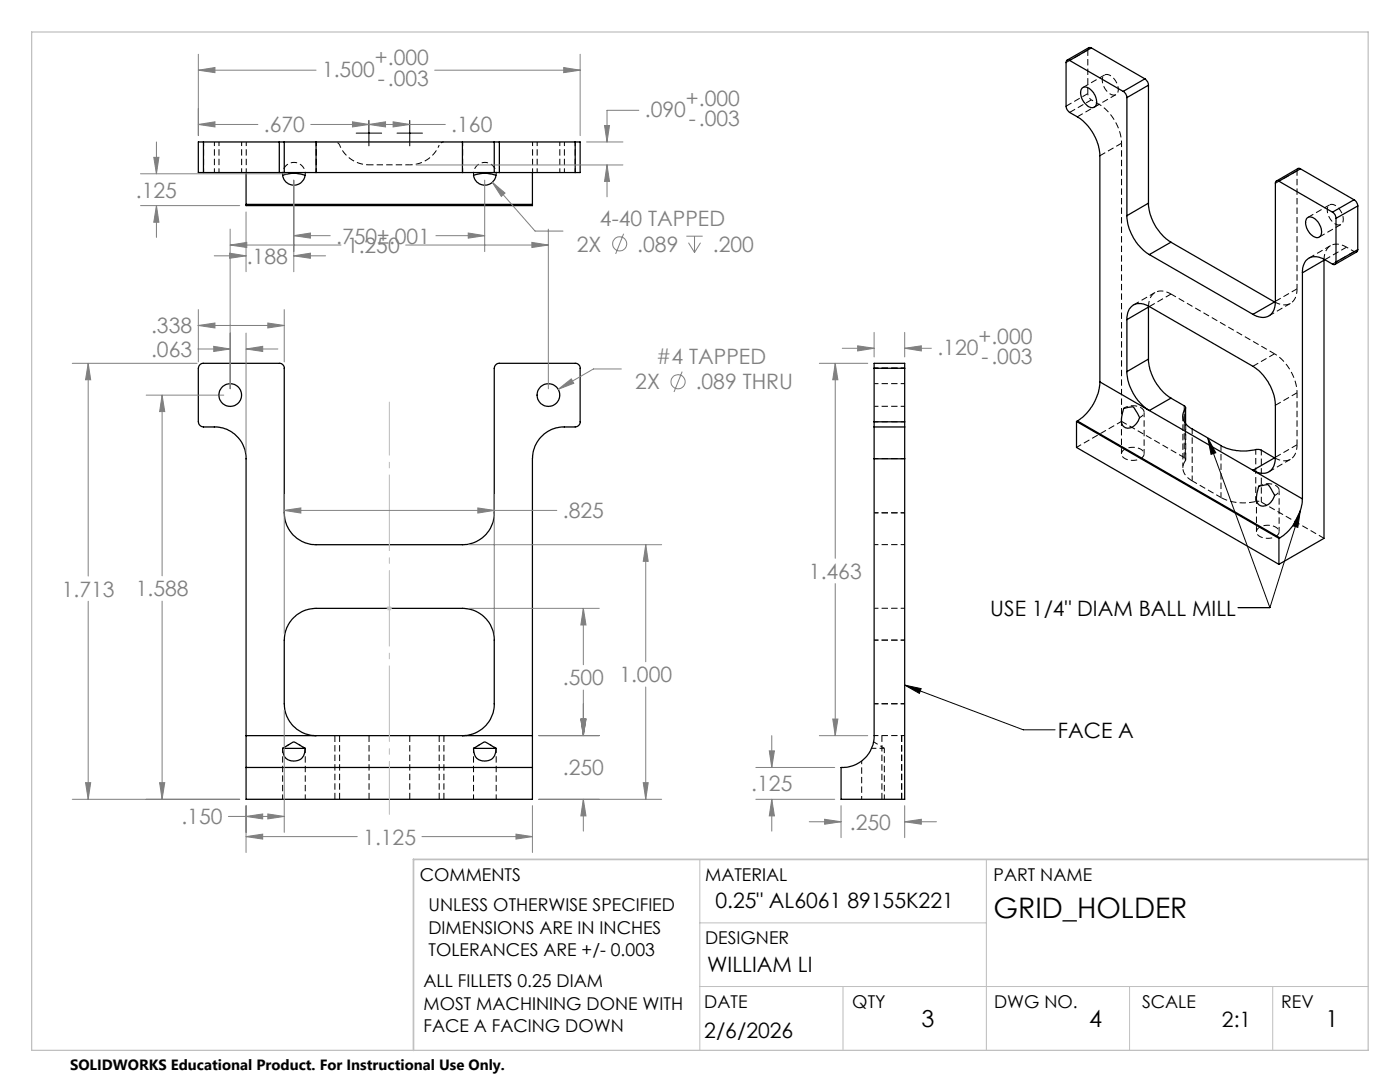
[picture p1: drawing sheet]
<svg xmlns="http://www.w3.org/2000/svg" width="279mm" height="216mm" viewBox="0 0 279 216" stroke-linecap="round" stroke-linejoin="round" font-family="sans-serif">
<path d="M217.1 10l.2-.5M258.9 34.1l.2-.5M270.8 50.3l-.5-.1M66.8 146.8v12.7M67.8 159.5v-12.7M73.7 159.5v-12.7M81.8 146.8v12.7M87.7 146.8v12.7M88.6 159.5v-12.7M176 146.8v12.7M179.9 146.8v12.7M179.9 159.5v-12.7" fill="none" stroke="#000" stroke-width=".2" stroke-dasharray="1.3 .6" stroke-linecap="butt"/>
<g fill="none" stroke="#000" stroke-width=".2" stroke-dasharray="1.3 .6" stroke-dashoffset=".3" stroke-linecap="butt">
<path d="M258.9 34.1v23.5M233.7 58.7a2.69 2.69 0 0 0-4.1 .7l-.4 1.7M268.7 49.3a2.69 2.69 0 0 0-4.1 .7l-.4 1.7M254.5 60.3a2.68 2.68 0 0 0 3 .2 2.68 2.68 0 0 0 1.3-2.6l.1-.3M228.3 90.6v-8.3M254.5 91.4a2.68 2.68 0 0 0 3 .3 2.68 2.68 0 0 0 1.3-2.7l.1-.3M255.3 106.1v-8.3M56.4 149.3v10.2M60.9 159.5v-10.2M94.5 149.3v10.2M99 159.5v-10.2M176.5 149.3h-2.5"/>
<path d="M176.5 149.3l-2.1-1.3M176.5 159.5v-10.2"/>
</g>
<path d="M217.8 19.9l-.5-.5-.2-.7M73.7 32.9a6.3 6.3 0 0 1-5.9-4M87.7 28.9a6.3 6.3 0 0 1-5.9 4M223.8 28.6a9.9 9.9 0 0 0-4.5-7.8M258.9 78.4a9.9 9.9 0 0 0-4.5-7.8M236.6 91.9v-7.5M57.7 148.5l-1.3 .8M60.9 149.3l-1.3-.8M95.8 148.5l-1.3 .8M99 149.3l-1.3-.8" fill="none" stroke="#000" stroke-width=".2" stroke-dasharray="1.3 .6" stroke-dashoffset=".7" stroke-linecap="butt"/>
<g fill="none" stroke="#000" stroke-width=".25">
<path d="M213.5 12.1l-.5-.1-.2 .4v8.9l.2 .6 .3 .4 1.7 1a9.9 9.9 0 0 1 4.5 7.8v45.1M213.5 12.1l10.7 6.1M215.9 17.6a1.37 1.37 0 0 1 2 .5 2.48 2.48 0 0 1 .6 3.2 1.69 1.69 0 0 1-2.1-.8 2.57 2.57 0 0 1-.5-2.9zM217.8 9.6l-.5-.1-4.3 2.5M217.8 9.6l10.7 6.1M217.8 9.6l-4.3 2.5M224.2 18.2l.5 .6 .2 .7M224.9 19.5v23.5M228.5 15.7l.6 .7 .1 .6M228.5 15.7l-4.3 2.5M229.2 17l-4.3 2.5M229.2 17v23.5"/>
<path d="M40.6 28.3h-1v6.1h1M40.6 28.3v6.1M40.6 34.4h15.1M40.6 28.3h15.1M49.1 34.4v6.4M55.7 34.4h1M55.7 28.3h1M55.7 28.3v6.1M56.4 35l2-.4 2.5 .4a2.26 2.26 0 0 1-2.3 1.9 2.26 2.26 0 0 1-2.2-1.9zM56.7 34.4h6.4M56.7 28.3h6.4M56.7 28.3v6.1"/>
<path d="M63.1 34.4h29.2M63.1 28.3h29.2M63.1 28.3v6.1M92.3 34.4h6.3M92.3 28.3h6.3M92.3 28.3v6.1M94.5 35l2-.4 2.5 .4a2.26 2.26 0 0 1-2.3 1.9 2.26 2.26 0 0 1-2.2-1.9zM98.6 34.4h1.1M98.6 28.3h1.1M98.6 28.3v6.1M99.7 34.4h15.1M99.7 28.3h15.1"/>
<path d="M99.7 28.3v6.1M106.3 34.4v6.4M114.8 28.3h1v6.1h-1M114.8 28.3v6.1M255.2 36.2l-.4-.1-.3 .3v23.7a2.73 2.73 0 0 1-2.4 3.3l-1.3-.3-.8-.4M255.2 36.2l10.7 6.1M259.5 33.7l-.5-.1-4.3 2.5M259.5 33.7l-4.3 2.5M259.5 33.7l10.7 6.2M270.2 39.9l.6 .5 .2 .7M270.2 39.9l-4.3 2.4M49.1 40.8v.2h57.2v-.2"/>
<path d="M49.1 40.8h57.2M224.9 43a9.8 9.8 0 0 0 4.5 7.8M229.2 40.5a9.9 9.9 0 0 0 4.5 7.8M229.2 40.5l-4.3 2.5M229.4 50.8l20.6 11.9M233.7 48.3l-4.3 2.5M233.7 48.3l20.7 12M259.9 54.4v45.2M260.7 43.6a1.41 1.41 0 0 1 2.2 .6 2.58 2.58 0 0 1 .5 3 1.66 1.66 0 0 1-2.2-.9 2.75 2.75 0 0 1-.5-2.7zM264.2 51.9l-4.3 2.5M264.2 51.7v55.7l-9 5.2M265.9 42.3l.6 .6 .1 .7"/>
<path d="M266.6 52.3l-.1 .4-.3 .1-1.8-1a2.78 2.78 0 0 0-3.9 .4l-.5 1.2-.1 1M266.6 43.6v8.7M271 49.8l-.2 .5-4.3 2.4M271 41.1l-4.4 2.5M271 41.1v8.7M271 49.8l-4.4 2.5M174.4 73.5v-1h6.2v1M174.4 73.5h6.2M174.4 73.5v10.7M180.6 73.5v10.7M219.5 76.2a9.8 9.8 0 0 1-4.5 7.8M219.5 76.2l40.4 23.4"/>
<path d="M224.9 63.8a2.72 2.72 0 0 1 2.6-3.2l.7 .1 1 .4 20.8 12a9.9 9.9 0 0 1 4.5 7.8v10.4a2.73 2.73 0 0 1-2.3 3.1l-1-.1-1.2-.5 4.4-2.4M224.9 74.2a9.8 9.8 0 0 0 4.5 7.7l4.3-2.5M224.9 63.8v10.4M229.2 71.6a9.9 9.9 0 0 0 4.5 7.8M229.2 61.1v10.5M229.2 61.3l-4.3 2.5M229.2 71.6l-4.3 2.6M233.7 79.4l2.8 1.6 .1 .3-.1 .3M254.4 60.3l-4.4 2.4M254.4 60.3h.1M174.4 84.2v1M174.4 85.2v6.3"/>
<path d="M174.4 91.5v55.3a6.3 6.3 0 0 1-6.5 6.3v6.4h12.7v-68M174.4 85.2h6.2M174.4 84.2h6.2M174.4 91.5h6.2M180.6 84.2v1M180.6 85.2v6.3M214.8 84.1l40.4 23.3M214.8 84.1v5.2l40.4 23.3M215 84l40.4 23.3M215 84l-.2 .1M224.3 81.5l1.8-.3 1.3 2.1a2.47 2.47 0 0 1-2.7 2.1 1.75 1.75 0 0 1-.8-2.4zM236.5 81.6a2.64 2.64 0 0 0 1.4 4l5.8 3.3a10.6 10.6 0 0 0 7.3 .8l.7 .1 2.7 1.6"/>
<path d="M236.5 81.6v2.8M236.6 81.4v3.1M251.2 97l1.5-.3a.51 .51 0 0 1 .6 .3l1.1 1.8a2.47 2.47 0 0 1-2.8 2.1 1.78 1.78 0 0 1-.8-2.3zM254.4 91.4h.1M259.9 99.6a10 10 0 0 1-4.5 7.7M255.2 107.4v5.2M255.4 107.3l-.2 .1M49.1 146.8v6.3M49.1 146.8v-55.3a6.3 6.3 0 0 0-6.3-6.3h-2.4l-.5-.3-.3-.5v-10.9l.4-.8 .4-.2h15.6l.5 .3 .2 .5v29a6.3 6.3 0 0 0 6.4 6.4h29.2a6.3 6.3 0 0 0 6.3-6.4v-28.8l.3-.7 .5-.3h15.6l.4 .2 .4 .6v11.1l-.4 .5-.4 .3h-2.4a6.4 6.4 0 0 0-6.3 6.3v55.3M49.1 153.1v6.4h57.2v-6.4M49.1 153.1h57.2M49.1 146.8h57.2"/>
<path d="M56.4 149.3l2.1-1.2 .5 .1 1.9 1.1M56.4 149.3a2.26 2.26 0 0 0 2.2 2.6 2.26 2.26 0 0 0 2.3-2.6M56.4 149.3h4.5M63.1 146.8a6.4 6.4 0 0 1-6.4-6.4v-12.7a6.4 6.4 0 0 1 6.4-6.3h29.2a6.3 6.3 0 0 1 6.3 6.3v12.7a6.3 6.3 0 0 1-6.3 6.4M94.5 149.3a2.26 2.26 0 0 0 2.2 2.6 2.26 2.26 0 0 0 2.3-2.6M94.5 149.3l2.1-1.2 .5 .1 1.9 1.1M94.5 149.3h4.5M106.3 146.8v6.3"/>
<circle cx="45.9" cy="78.8" r="2.26"/>
<circle cx="109.4" cy="78.8" r="2.26"/>
</g>
<g fill="none" stroke="#000" stroke-width=".2" stroke-dasharray="1.3 .6" stroke-dashoffset=".4" stroke-linecap="butt">
<path d="M40.6 34.4v-6.1M42.8 28.3v6.1M43.7 28.3v6.1M48.2 34.4v-6.1M49.1 34.4v-6.1M63.1 34.4v-6.1M63.1 28.3v6.1M73.7 32.9h8.1M92.3 28.3v6.1M92.3 34.4v-6.1M106.3 28.3v6.1M107.2 28.3v6.1"/>
<path d="M111.7 34.4v-6.1M112.6 34.4v-6.1M114.8 28.3v6.1M174.5 73.5h6.1M180.6 73.5h-6.1M180.6 76.6h-6.1M174.5 91.5h6.1M174.5 81.1h6.1M180.6 84.1h-6.1M224.3 81.5a3.1 3.1 0 0 1 4 .4 1.08 1.08 0 0 1-.8 1.4M236.3 91.3l.3 .3v.3M251.2 97a3.1 3.1 0 0 1 4 .5 1.08 1.08 0 0 1-.8 1.3"/>
<path d="M174.5 108.7h6.1M174.5 102.3h6.1M180.6 102.3h-6.1M174.5 127.7h6.1M180.6 121.4h-6.1M180.6 127.7h-6.1M174.5 146.8h6.1M174.5 140.4h6.1M180.6 140.4h-6.1"/>
</g>
<path d="M220 16a1.02 1.02 0 0 1 .6-1.1 1.02 1.02 0 0 1 1.2 .3 2.93 2.93 0 0 1 1.1 3.5 1.5 1.5 0 0 1-2.2-.7l-.5-1-.2-1M56.4 34.9a2.26 2.26 0 0 1 2.3-2.5 2.26 2.26 0 0 1 2.2 2.5M67.8 28.9l-.4-.4-.6-.2M88.6 28.3l-.5 .2-.4 .4M94.5 34.9a2.26 2.26 0 0 1 2.3-2.5 2.26 2.26 0 0 1 2.2 2.5M264.9 41.9a1.02 1.02 0 0 1 .6-1.1 1.02 1.02 0 0 1 1.2 .3 2.93 2.93 0 0 1 1.1 3.5 1.5 1.5 0 0 1-2.2-.7l-.5-1-.2-1M227.7 89.6a1.02 1.02 0 0 1 .6 1.1 1.02 1.02 0 0 1-.9 .9 2.93 2.93 0 0 1-3.5-.8 1.5 1.5 0 0 1 1.7-1.5h1.1l1 .3M250.6 100.1l.6-.1 .5 .2M254.6 105.2a1.02 1.02 0 0 1 .7 1.1 1.02 1.02 0 0 1-.9 .9 2.93 2.93 0 0 1-3.6-.8 1.5 1.5 0 0 1 1.7-1.6l1.2 .1 .9 .3M172 151.8v7.7" fill="none" stroke="#000" stroke-width=".2" stroke-dasharray="1.3 .6" stroke-dashoffset=".6" stroke-linecap="butt"/>
<g fill="none" stroke="#000" stroke-width=".2" stroke-dasharray="1.3 .6" stroke-dashoffset=".1" stroke-linecap="butt">
<path d="M212.8 12.5l4.3-2.5M217.1 10v8.7M217.1 18.7l-4.3 2.5M220.5 15l-4.4 2.4M213.5 22.4l4.3-2.5M218.4 21.4l4.3-2.5M219.3 20.8l-4.3 2.5M219.5 31.1l4.3-2.5M254.5 36.6l4.4-2.5M230.5 58.4l-4.3 2.4M258.9 57.6l-4.4 2.5M263.3 47.3l4.3-2.5"/>
<path d="M264.4 51.8l4.3-2.5M265.4 40.9l-4.4 2.5M265.6 49l-4.4 2.5M270.3 50.2l-4.4 2.5M229.4 61.2l4.3-2.5M253.2 63l4.3-2.5M254.4 70.6l-4.3 2.5M254.4 70.6l-20.7-11.9M223.8 83.9v6.7M223.8 84.1l12.5 7.2M236.6 91.9a2.6 2.6 0 0 0 1.1 3.9l.2 .2M250.8 99.4v6.7"/>
<path d="M253.2 94.1l4.3-2.4M254.5 80.9l4.4-2.5M258.9 88.7l-4.4 2.5M251.7 100.2l12.5 7.2"/>
</g>
<path d="M217.8 19.9l1.5 .9M268.7 49.3l1.6 .9" fill="none" stroke="#000" stroke-width=".2" stroke-dasharray="1.3 .6" stroke-dashoffset=".9" stroke-linecap="butt"/>
<path d="M214.8 89.3l9-5.2M236.1 83v10.4M236.3 80.9v10.4M237.9 96l5.8 3.3M237.9 96v-10.4M243.7 88.9v10.4M250.6 89.7v10.4M258.9 88.7v-10.3M251.7 100.2v-10.4" fill="none" stroke="#000" stroke-width=".2" stroke-dasharray="1.3 .6" stroke-dashoffset=".2" stroke-linecap="butt"/>
<path d="M223.8 28.6v55.5" fill="none" stroke="#000" stroke-width=".2" stroke-dasharray="1.3 .6" stroke-dashoffset=".5" stroke-linecap="butt"/>
<path d="M236.6 91.7v-7.2M243.7 99.3a10 10 0 0 0 6.9 .8" fill="none" stroke="#000" stroke-width=".2" stroke-dasharray="1.3 .6" stroke-dashoffset="-.1" stroke-linecap="butt"/>
<g fill="none" stroke="#808080" stroke-width=".2">
<path d="M39.6 14l3.3-.5v1zM39.6 10.8v16.3M39.6 14h23.5M86.7 14h29.1M112.5 13.5l3.3 .5-3.3 .5zM115.8 10.8v16.3M28 34.7h29.4M30.7 31.4h1l-.5 3.3zM31.2 28.3v6.4M39.6 24.8l3.3-.5v1zM39.6 24.8h11.9M58.6 35.9v18.3"/>
<path d="M62 24.8h26.9M70.3 24.3l3.3 .5-3.3 .5zM73.6 24.8l3.3-.5v1zM78.5 24.3l3.3 .5-3.3 .5zM83 32.9h41.3M96.7 35.9v14.3M98.2 36.4l2.6 2.1-.8 .7zM98.2 36.4l8.6 9.7h5.6M117.1 28.3h7.2M120.6 25h1l-.5 3.3zM121.1 32.9l.5 3.3h-1zM121.1 32.9v6.4"/>
<path d="M127.5 22h-6.4v6.3M28 41h19.8M31.2 41l.5 3.3h-1zM31.2 41v6.4M42.8 51h6.3M45.8 50.5l3.3 .5-3.3 .5zM45.9 48.9l3.3-.5v1zM45.9 45.7v31.9M45.9 48.9h22.2M49.1 42.3v11.9M58.6 47l3.3-.5v1zM58.6 51l3.3-.5v1z"/>
<path d="M58.6 47h7.3M58.6 51h6.4M81 48.9h28.4M87 47h9.7M93.5 46.5l3.2 .5-3.2 .5zM106.2 48.4l3.2 .5-3.2 .5zM109.4 45.7v31.9M124.5 46.6l-1.6 4.1M137 47.1h3.2M137.4 48.4l1.2 2M138.6 47.1v3.3M139.8 48.4l-1.2 2"/>
<path d="M14.4 72.5h24.9M17.6 72.5l.5 3.3h-1zM17.6 72.5v42.4M29.2 78.8h15.5M32.3 78.8l.6 3.3h-1zM32.3 78.8v36.1M39.5 69.6h6.4M39.5 64.9h17.2M39.6 64.9l3.3-.4v.9zM39.6 61.8v10.4M42.7 69.1l3.2 .5-3.2 .5zM49.1 69.6l3.3-.5v1z"/>
<path d="M49.1 66.5v23.8M49.1 69.6h6.4M53.4 64.5l3.3 .4-3.3 .5zM56.7 61.8v10.4M111.4 77.7l2.6-2.1 .5 .9zM124 73.6h-5.6l-7 4.1M136.1 74.2l-1.6 4M163.5 72.5h9.7M166.7 72.5l.5 3.3h-1zM166.7 72.5v38.9M168.1 69.5h6.3M171.2 69l3.2 .5-3.2 .5z"/>
<path d="M174.4 66.3v4.9M180.6 69.5l3.3-.5v1zM180.6 66.3v4.9M180.6 69.5h5.3M56.7 98.7v27.8M98.6 98.7v27.8M17.6 120v39.5M32.3 119.9v39.6M56.7 101.8l3.3-.4v1zM56.7 101.8h54.4M93.6 108.7h38.4M95.4 101.4l3.2 .4-3.2 .6z"/>
<path d="M128.9 108.7l.5 3.3h-1zM128.9 108.7v23.3M166.7 116.5v30.3M93.6 121.4h26M116.4 121.4l.5 3.3h-1zM116.4 121.4v11.2M116.4 137.7v9.1M128.9 137.1v22.4M14.4 159.5h33.4M17.1 156.2h1l-.5 3.3zM31.9 156.2h1l-.6 3.3zM56.7 141.7v24.4"/>
<path d="M107.5 159.5h24.5M107.5 146.8h12.1M115.9 143.5h1l-.5 3.3zM116.4 159.5l.5 3.3h-1zM116.4 159.5v6.3M128.4 156.2h1l-.5 3.3zM150.8 159.5h15.8M150.8 153.1h15.8M153.5 149.8h1.1l-.6 3.3zM154 159.5l.6 3.3h-1.1zM154 146.8v6.3M154 159.5v6.3"/>
<path d="M163.5 146.8h9.7M166.2 143.5h1l-.5 3.3zM45.6 162.9h11.1M49.1 166.9l3.3-.5v1zM49.1 162.9l3.3-.5v1zM49.1 160.8v9.3M49.1 166.9h22.2M53.4 162.4l3.3 .5-3.3 .5zM84.2 166.9h22.1M103 166.4l3.3 .5-3.3 .5zM106.3 160.8v9.3M161.5 164h6.4"/>
<path d="M164.6 163.5l3.3 .5-3.3 .5zM167.9 160.8v6.3M180.6 164l3.3-.5v1zM180.6 160.8v6.3M180.6 164h6.3"/>
<circle cx="123.7" cy="48.7" r="1.41"/>
<circle cx="135.3" cy="76.2" r="1.41"/>
</g>
<path d="M71.1 26.6h5.1M73.6 24v5.1M79.2 26.6h5.1M81.8 24v5.1M241.1 87.4l1.5 2.9-.9 .4zM241.1 87.4l12.3 33.8M259.5 101.9l-.5 3.3-1-.3zM259.5 101.9l-6.1 19.3M180.6 136.7l3.2 .7-.3 1zM180.6 136.7l23.6 8.9h6.4M247.1 121.2h6.3" fill="none" stroke="#000" stroke-width=".2"/>
<path d="M77.2 121.4h1M77.3 121l.7 .7M77.7 120.9v1M78 121l-.7 .7M139.7 171.5v38.1M196.8 171.5v38.1M139.7 196.8h133.3M139.7 184.1h57.1M168.2 196.8v12.8M225.4 196.8v12.8M254 196.8v12.8" fill="none" stroke="#c0c0c0" stroke-width=".2"/>
<path d="M77.7 162.6v-82.4" fill="none" stroke="#c0c0c0" stroke-width=".2" stroke-dasharray="15.2 1.3 1.3 1.3" stroke-dashoffset="4.5" stroke-linecap="butt"/>
<path d="M6.3 6.4h266.7v203.2h-266.7z" fill="none" stroke="#c0c0c0" stroke-width=".25"/>
<path d="M273 171.5h-190.5v38.1" fill="none" stroke="#c0c0c0" stroke-width=".35"/>
<path d="M180.6 136.7l3.2 .7-.3 1zM259.5 101.9l-.5 3.3-1-.3zM241.1 87.4l1.5 2.9-.9 .4z" fill="#000"/>
<path d="M17.6 72.5l.5 3.3h-1zM17.1 156.2h1l-.5 3.3zM103 166.4l3.3 .5-3.3 .5zM49.1 166.9l3.3-.5v1zM116.4 159.5l.5 3.3h-1zM115.9 143.5h1l-.5 3.3zM115.9 143.5h1l-.5 3.3zM116.4 121.4l.5 3.3h-1zM32.3 78.8l.6 3.3h-1zM31.9 156.2h1l-.6 3.3zM111.4 77.7l3.1-1.2-.5-.9zM56.7 101.8l3.3-.4v1zM95.4 101.4l3.2 .4-3.2 .6zM128.9 108.7l.5 3.3h-1zM128.4 156.2h1l-.5 3.3zM42.7 69.1l3.2 .5-3.2 .5zM49.1 69.6l3.3-.5v1zM45.9 48.9l3.3-.5v1zM106.2 48.4l3.2 .5-3.2 .5zM49.1 162.9l3.3-.5v1zM53.4 162.4l3.3 .5-3.3 .5zM39.6 64.9l3.3-.4v.9zM53.4 64.5l3.3 .4-3.3 .5zM39.6 14l3.3-.5v1zM112.5 13.5l3.3 .5-3.3 .5zM98.2 36.4l1.8 2.8 .8-.7zM58.6 47l3.3-.5v1zM93.5 46.5l3.2 .5-3.2 .5zM58.6 51l3.3-.5v1zM45.8 50.5l3.3 .5-3.3 .5zM30.7 31.4h1l-.5 3.3zM31.2 41l.5 3.3h-1zM70.3 24.3l3.3 .5-3.3 .5zM39.6 24.8l3.3-.5v1zM73.6 24.8l3.3-.5v1zM78.5 24.3l3.3 .5-3.3 .5zM121.1 32.9l.5 3.3h-1zM120.6 25h1l-.5 3.3zM164.6 163.5l3.3 .5-3.3 .5zM180.6 164l3.3-.5v1zM153.5 149.8h1.1l-.6 3.3zM154 159.5l.6 3.3h-1.1zM171.2 69l3.2 .5-3.2 .5zM180.6 69.5l3.3-.5v1zM166.2 143.5h1l-.5 3.3zM166.7 72.5l.5 3.3h-1z" fill="#808080"/>
<text font-size="5.6" x="198.3" y="183.2">GRID_HOLDER</text>
<g font-size="4.7">
<text x="183.9" y="204.9">3</text>
<text x="217.4" y="204.9">4</text>
<text x="264.5" y="204.9">1</text>
</g>
<g font-size="4.2" fill="#808080">
<text x="64.3" y="15.3">1.500</text>
<text x="74.8" y="13.1">+.000</text>
<text x="75.4" y="17.2">-.003</text>
<text x="128.7" y="23.4">.090</text>
<text x="136.9" y="21.1">+.000</text>
<text x="52.7" y="26.4">.670</text>
<text x="90.1" y="26.4">.160</text>
<text x="137.5" y="25.2">-.003</text>
<text x="27.1" y="39.5">.125</text>
<text x="119.7" y="45.2">4-40 TAPPED</text>
<text x="49.2" y="52.6">.188</text>
<text x="67.1" y="48.6">.750±.001</text>
<text x="69.2" y="50.5">1.250</text>
<text x="115.1" y="50.2">2X</text>
<text x="127.2" y="50.2">.089</text>
<text x="142.3" y="50.2">.200</text>
<text x="30.2" y="71.2">.063</text>
<text x="30.2" y="66.5">.338</text>
<text x="187.1" y="70.8">.120</text>
<text x="195.3" y="68.6">+.000</text>
<text x="126.8" y="77.7">2X</text>
<text x="131" y="72.7">#4 TAPPED</text>
<text x="138.8" y="77.7">.089 THRU</text>
<text x="195.9" y="72.7">-.003</text>
<text x="112.3" y="103.4">.825</text>
<text x="12.3" y="119.1">1.713</text>
<text x="27.1" y="119">1.588</text>
<text x="161.4" y="115.5">1.463</text>
<text x="112.3" y="136.8">.500</text>
<text x="123.6" y="136.1">1.000</text>
<text x="112.3" y="154.7">.250</text>
<text x="149.9" y="157.8">.125</text>
<text x="36.2" y="164.5">.150</text>
<text x="169.6" y="165.6">.250</text>
<text x="72.5" y="168.5">1.125</text>
</g>
<g font-size="4.2">
<text x="197.6" y="122.8">USE 1/4&quot; DIAM BALL MILL</text>
<text x="211.1" y="147.2">FACE A</text>
<text x="142.8" y="181.2">0.25&quot; AL6061 89155K221</text>
<text x="141.1" y="193.9">WILLIAM LI</text>
<text x="140.6" y="207.2">2/6/2026</text>
<text x="243.9" y="204.9">2:1</text>
</g>
<g font-size="3.5">
<text x="83.8" y="175.9">COMMENTS</text>
<text x="140.7" y="175.9">MATERIAL</text>
<text x="198.3" y="175.8">PART NAME</text>
<text x="85.5" y="181.8">UNLESS OTHERWISE SPECIFIED</text>
<text x="85.5" y="186.3">DIMENSIONS ARE IN INCHES</text>
<text x="85.5" y="190.8">TOLERANCES ARE +/- 0.003</text>
<text x="140.7" y="188.3">DESIGNER</text>
<text x="84.5" y="196.9">ALL FILLETS 0.25 DIAM</text>
<text x="84.5" y="201.5">MOST MACHINING DONE WITH</text>
<text x="140.6" y="201.2">DATE</text>
<text x="170.1" y="201.2">QTY</text>
<text x="198.4" y="201.2">DWG NO.</text>
<text x="227.9" y="201.2">SCALE</text>
<text x="255.7" y="201.2">REV</text>
<text x="84.5" y="206">FACE A FACING DOWN</text>
</g>
<text font-size="3" x="14" y="213.5">SOLIDWORKS Educational Product. For Instructional Use Only.</text>
</svg>
